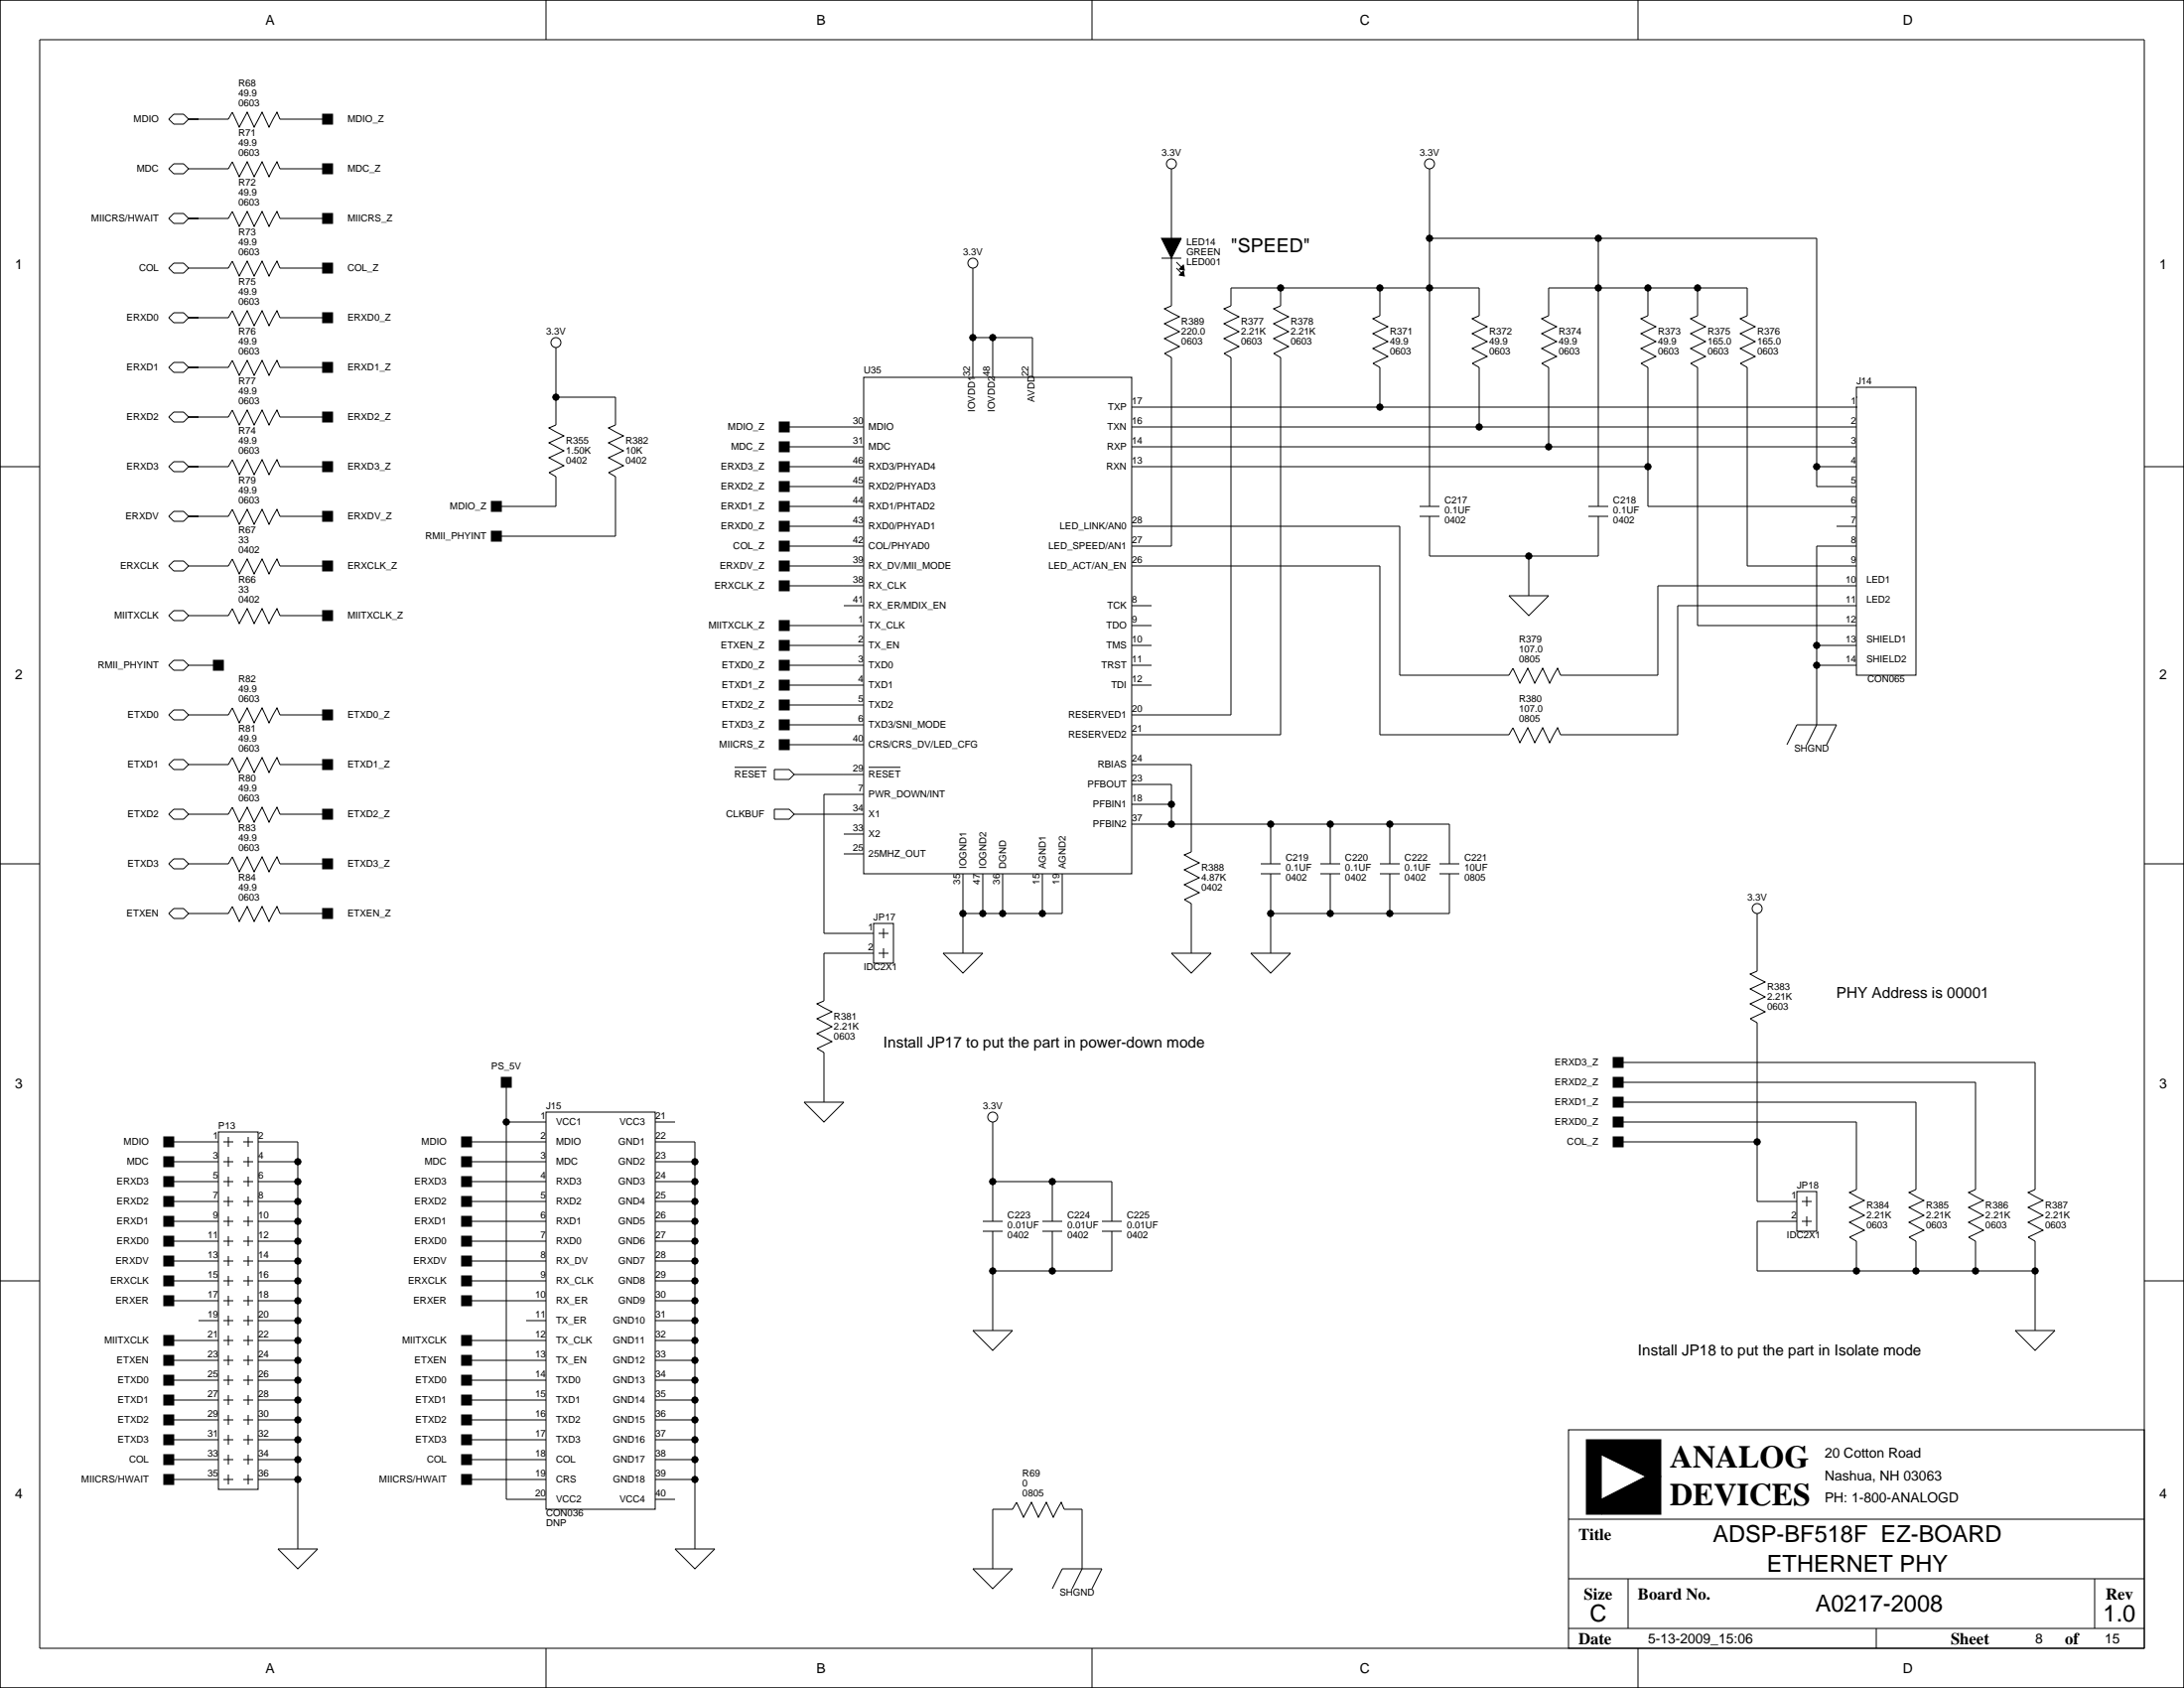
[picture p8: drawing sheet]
<svg xmlns="http://www.w3.org/2000/svg" width="559mm" height="432mm" viewBox="0 0 559 432" stroke-linecap="round" stroke-linejoin="round" font-family="sans-serif">
<g fill="none" stroke="#000" stroke-width=".25">
<path d="M0 0h558.8v431.8h-558.8zM10.2 10.2h538.4v411.4h-538.4zM139.7 0v10.2M279.4 0v10.2M419.1 0v10.2M43.2 30.5l1.2-1.3h2.6l1.3 1.3-1.3 1.3h-2.6zM48.3 30.5h10.1l1-1.8 1.8 3.8 2-3.8 1.8 3.8 2.1-3.8 1.7 3.8 2.1-3.8 .7 1.8h12.2M43.2 55.9l1.2-1.3h2.6l1.3 1.3-1.3 1.2h-2.6zM43.2 43.2l1.2-1.3h2.6l1.3 1.3-1.3 1.2h-2.6zM48.3 55.9h10.1l1-1.8 1.8 3.8 2-3.8 1.8 3.8 2.1-3.8 1.7 3.8 2.1-3.8 .7 1.8h12.2M48.3 43.2h10.1l1-1.8 1.8 3.8 2-3.8 1.8 3.8 2.1-3.8 1.7 3.8 2.1-3.8 .7 1.8h12.2M299.7 43.2v17.8"/>
<path d="M365.8 43.2v86.3M43.2 68.6l1.2-1.3h2.6l1.3 1.3-1.3 1.2h-2.6zM48.3 68.6h10.1l1-1.8 1.8 3.8 2-3.8 1.8 3.8 2.1-3.8 1.7 3.8 2.1-3.8 .7 1.8h12.2M248.9 68.6v27.9M297.2 66h5.1M299.7 66v12.2l-1.8 .8 3.9 2-3.9 1.8 3.9 2-3.9 1.8 3.9 2-3.9 1.8 1.8 1v48.3h-10.1M301 67.1l1.3 1.2M301 68.6l1.3 1.2M327.7 73.7v4.5l-1.8 .8 3.8 2-3.8 1.8 3.8 2-3.8 1.8 3.8 2-3.8 1.8 1.8 1v96.6h-38.1M353.1 73.7v7.1l-1.8 .7 3.8 2.1-3.8 1.7 3.8 2.1-3.8 1.8 3.8 2-3.8 1.8 1.8 1v10.1M365.8 61h99v63.5h10.2M408.9 61v68.5"/>
<path d="M421.6 73.7v7.1l-1.7 .7 3.8 2.1-3.8 1.7 3.8 2.1-3.8 1.8 3.8 2-3.8 1.8 1.7 1v35.5h53.4M434.3 73.7v7.1l-1.7 .7 3.8 2.1-3.8 1.7 3.8 2.1-3.8 1.8 3.8 2-3.8 1.8 1.7 1v66h40.7M44.4 92.7h2.6l1.3 1.3-1.3 1.2h-2.6l-1.2-1.2zM44.4 80h2.6l1.3 1.3-1.3 1.3h-2.6l-1.2-1.3zM48.3 81.3h10.1l1-1.8 1.8 3.8 2-3.8 1.8 3.8 2.1-3.8 1.7 3.8 2.1-3.8 .7 1.8h12.2M48.3 94h10.1l1-1.8 1.8 3.8 2-3.8 1.8 3.8 2.1-3.8 1.7 3.8 2.1-3.8 .7 1.8h12.2M142.2 88.9v19.8l-1.7 .8 3.8 2-3.8 1.8 3.8 2-3.8 1.8 3.8 2-3.8 1.8 1.7 1v7.6h-15.2M221 96.5h68.6v127h-68.6zM248.9 86.4h15.3v10.1M254 86.4v10.1M475 99.1h15.2v73.6h-15.2zM0 119.4h10.2"/>
<path d="M44.4 118.1h2.6l1.3 1.3-1.3 1.2h-2.6l-1.2-1.2zM44.4 105.4h2.6l1.3 1.3-1.3 1.2h-2.6l-1.2-1.2zM48.3 119.4h10.1l1-1.8 1.8 3.8 2-3.8 1.8 3.8 2.1-3.8 1.7 3.8 2.1-3.8 .7 1.8h12.2M48.3 106.7h10.1l1-1.8 1.8 3.8 2-3.8 1.8 3.8 2.1-3.8 1.7 3.8 2.1-3.8 .7 1.8h12.2M142.2 101.6h15.3v7.1l-1.8 .8 3.8 2-3.8 1.8 3.8 2-3.8 1.8 3.8 2-3.8 1.8 1.8 1v15.3h-30.5M200.7 119.4h20.3M200.7 114.3h20.3M200.7 109.2h20.3M289.6 119.4h132M289.6 114.3h185.4M289.6 109.2h185.4M289.6 104.1h185.4"/>
<path d="M378.5 109.2v-15.2l-1.8-1 3.8-1.8-3.8-2 3.8-1.8-3.8-2.1 3.8-1.7-3.8-2.1 1.8-.7v-7.1h-63.5v4.5l-1.8 .8 3.8 2-3.8 1.8 3.8 2-3.8 1.8 3.8 2-3.8 1.8 1.8 1v91.5h-25.4M396.2 114.3v-20.3l-1.7-1 3.8-1.8-3.8-2 3.8-1.8-3.8-2.1 3.8-1.7-3.8-2.1 1.7-.7v-7.1h50.8v7.1l-1.7 .7 3.8 2.1-3.8 1.7 3.8 2.1-3.8 1.8 3.8 2-3.8 1.8 1.7 1v50.8h28M464.8 119.4h10.2M475 104.1h.1M475 101.6h.1M548.6 119.4h10.2M44.4 130.8h2.6l1.3 1.3-1.3 1.2h-2.6l-1.2-1.2zM48.3 132.1h10.1l1-1.8 1.8 3.8 2-3.8 1.8 3.8 2.1-3.8 1.7 3.8 2.1-3.8 .7 1.8h12.2M200.7 139.7h20.3M200.7 134.6h20.3M200.7 129.5h20.3M200.7 124.5h20.3"/>
<path d="M289.6 134.6h68.5v38.1h28l1-1.8 1.8 3.9 2-3.9 1.8 3.9 2-3.9 1.8 3.9 2-3.9 .8 1.8h24.9v-22.8h50.8M363.2 129.5h5.1M363.2 132.1h5.1M365.8 132.1v10.1h43.1v-10.1M406.4 129.5h5.1M406.4 132.1h5.1M469.9 134.6h5.1M475 139.7h-10.2v45.7l-2.5 5.1M44.4 143.5h2.6l1.3 1.3-1.3 1.2h-2.6l-1.2-1.2zM44.4 156.2h2.6l1.3 1.3-1.3 1.3h-2.6l-1.2-1.3zM48.3 144.8h10.1l1-1.8 1.8 3.8 2-3.8 1.8 3.8 2.1-3.8 1.7 3.8 2.1-3.8 .7 1.8h12.2M48.3 157.5h10.1l1-1.8 1.8 3.8 2-3.8 1.8 3.8 2.1-3.8 1.7 3.8 2.1-3.8 .7 1.8h12.2"/>
<path d="M200.7 144.8h20.3M200.7 149.9h20.3M215.9 154.9h5.1M289.6 144.8h63.5v43.2h33l1-1.8 1.8 3.8 2-3.8 1.8 3.8 2-3.8 1.8 3.8 2-3.8 .8 1.8h30v-33.1h45.7M289.6 154.9h5M386.1 152.4h10.1l-5 5.1zM391.2 142.2v10.2M44.4 168.9h2.6l1.3 1.3-1.3 1.2h-2.6l-1.2-1.2zM48.3 170.2h7.6M200.7 160h20.3M200.7 165.1h20.3M200.7 170.2h20.3"/>
<path d="M200.7 175.3h20.3M289.6 160h5M289.6 165.1h5M289.6 170.2h5M289.6 175.3h5M464.8 165.1h10.2M464.8 170.2h10.2M44.4 194.3h2.6l1.3 1.3-1.3 1.2h-2.6l-1.2-1.2zM44.4 181.6h2.6l1.3 1.3-1.3 1.2h-2.6l-1.2-1.2zM48.3 195.6h10.1l1-1.8 1.8 3.8 2-3.8 1.8 3.8 2.1-3.8 1.7 3.8 2.1-3.8 .7 1.8h12.2M48.3 182.9h10.1l1-1.8 1.8 3.8 2-3.8 1.8 3.8 2.1-3.8 1.7 3.8 2.1-3.8 .7 1.8h12.2M188 196.3h8.1"/>
<path d="M198.1 196.8h3.8l1.3 1.3-1.3 1.3h-3.8zM200.7 180.3h20.3M200.7 185.4h20.3M200.7 190.5h20.3M203.2 198.1h17.8M222.2 196.3h8.2M289.6 195.6h15.2v22.3l-1.8 .8 3.8 2-3.8 1.8 3.8 2-3.8 1.8 3.8 2-3.8 1.8 1.8 1v12.7M457.2 190.5l2.5-5.1h10.2l-2.5 5.1M44.4 219.7h2.6l1.3 1.3-1.3 1.2h-2.6l-1.2-1.2zM44.4 207h2.6l1.3 1.3-1.3 1.2h-2.6l-1.2-1.2zM48.3 208.3h10.1l1-1.8 1.8 3.8 2-3.8 1.8 3.8 2.1-3.8 1.7 3.8 2.1-3.8 .7 1.8h12.2M198.1 207h3.8l1.3 1.3-1.3 1.2h-3.8z"/>
<path d="M203.2 208.3h17.8M215.9 218.4h5.1M215.9 213.4h5.1M221 203.2h-10.2v35.6h12.7M289.6 210.8h81.2v10.2M289.6 200.7h10.1v10.1M289.6 205.7h10.1M325.1 210.8v10.2M340.4 210.8v10.2M355.6 210.8v10.2M0 221h10.2M44.4 232.4h2.6l1.3 1.3-1.3 1.2h-2.6l-1.2-1.2z"/>
<path d="M48.3 233.7h10.1l1-1.8 1.8 3.8 2-3.8 1.8 3.8 2.1-3.8 1.7 3.8 2.1-3.8 .7 1.8h12.2M48.3 221h10.1l1-1.8 1.8 3.8 2-3.8 1.8 3.8 2.1-3.8 1.7 3.8 2.1-3.8 .7 1.8h12.2M223.5 236.2h5.1v10.2h-5.1zM224.8 238.8h2.5M226.1 237.5v2.5M246.4 223.5v20.3M251.5 223.5v10.2M256.5 223.5v10.2M266.7 223.5v10.2M271.8 223.5v10.2h-25.4M322.6 221h5.1M322.6 223.5h5.1"/>
<path d="M325.1 223.5v20.3M337.8 221h5.1M337.8 223.5h5.1M340.4 223.5v10.2M353.1 221h5M353.1 223.5h5M355.6 223.5v10.2M368.3 221h5.1M368.3 223.5h5.1M370.8 223.5v10.2h-45.7M449.6 233.7v14.7l-1.8 .8 3.8 2-3.8 1.8 3.8 2-3.8 1.8 3.8 2-3.8 1.8 1.8 1v45.7h10.1M548.6 221h10.2"/>
<path d="M223.5 243.8h-12.7v12.2l-1.8 .8 3.9 2-3.9 1.8 3.9 2-3.9 1.8 3.9 2-3.9 1.8 1.8 1v12.7M224.8 243.8h2.5M226.1 242.6v2.5M241.3 243.8h10.2l-5.1 5.1zM299.7 243.8h10.2l-5.1 5.1zM320 243.8h10.2l-5.1 5.1zM129.5 276.9v106.6h10.2M414 271.8h106.7v32.5l-1.8 .8 3.8 2-3.8 1.8 3.8 2-3.8 1.8 3.8 2-3.8 1.8 1.8 1v22.9M414 276.9h91.5v27.4l-1.8 .8 3.8 2-3.8 1.8 3.8 2-3.8 1.8 3.8 2-3.8 1.8 1.8 1v7.6M43.2 297.2h12.7M43.2 292.1h12.7M55.9 289.6h10.1v91.4h-10.1z"/>
<path d="M57.1 297.2h2.6M57.1 292.1h2.6M58.4 290.8v2.6M58.4 295.9v2.5M62.2 297.2h2.6M62.2 292.1h2.6M63.5 290.8v2.6M63.5 295.9v2.5M66 297.2h10.2M66 292.1h10.2v104.1M119.4 297.2h20.3M119.4 292.1h20.3"/>
<path d="M129.5 287h10.2M139.7 284.5h27.9v101.6h-27.9zM167.6 287h5.1M167.6 297.2h10.2M167.6 292.1h10.2v104.1M205.7 281.9h10.2l-5.1 5.1zM254 287v25.4M414 281.9h76.2v22.4l-1.8 .8 3.9 2-3.9 1.8 3.9 2-3.9 1.8 3.9 2-3.9 1.8 1.8 1v7.6M414 287h61v17.3l-1.8 .8 3.8 2-3.8 1.8 3.8 2-3.8 1.8 3.8 2-3.8 1.8 1.8 1v7.6M414 292.1h35.6M43.2 302.3h12.7M43.2 312.4h12.7"/>
<path d="M43.2 317.5h12.7M43.2 307.3h12.7M57.1 302.3h2.6M57.1 312.4h2.6M57.1 317.5h2.6M57.1 307.3h2.6M58.4 301v2.5M58.4 306.1v2.5M58.4 311.1v2.6M58.4 316.2v2.6M62.2 302.3h2.6M62.2 312.4h2.6"/>
<path d="M62.2 317.5h2.6M62.2 307.3h2.6M63.5 301v2.5M63.5 306.1v2.5M63.5 311.1v2.6M63.5 316.2v2.6M66 302.3h10.2M66 312.4h10.2M66 317.5h10.2M66 307.3h10.2M119.4 302.3h20.3M119.4 312.4h20.3"/>
<path d="M119.4 317.5h20.3M119.4 307.3h20.3M167.6 302.3h10.2M167.6 312.4h10.2M167.6 317.5h10.2M167.6 307.3h10.2M251.5 312.4h5M251.5 315h5M254 315v25.4M254 302.3h30.5v10.1M266.7 312.4h5.1M266.7 315h5.1"/>
<path d="M269.2 302.3v10.1M269.2 315v10.1M281.9 312.4h5.1M281.9 315h5.1M284.5 315v10.1h-30.5M459.7 304.8h5.1v10.2h-5.1zM459.7 312.4h-10.1v12.7h71.1M461 312.4h2.5M461 307.3h2.5M462.3 306.1v2.5M462.3 311.1v2.6M0 327.7h10.2"/>
<path d="M43.2 332.7h12.7M43.2 327.7h12.7M43.2 322.6h12.7M50.8 337.8h5.1M57.1 332.7h2.6M57.1 327.7h2.6M57.1 322.6h2.6M57.1 337.8h2.6M58.4 321.3v2.5M58.4 326.4v2.5M58.4 331.5v2.5M58.4 336.5v2.6"/>
<path d="M62.2 332.7h2.6M62.2 327.7h2.6M62.2 322.6h2.6M62.2 337.8h2.6M63.5 321.3v2.5M63.5 326.4v2.5M63.5 331.5v2.5M63.5 336.5v2.6M66 332.7h10.2M66 327.7h10.2M66 322.6h10.2M66 337.8h10.2"/>
<path d="M119.4 332.7h20.3M119.4 327.7h20.3M119.4 322.6h20.3M134.6 337.8h5.1M167.6 332.7h10.2M167.6 327.7h10.2M167.6 322.6h10.2M167.6 337.8h10.2M548.6 327.7h10.2M43.2 342.9h12.7M43.2 348h12.7M43.2 353.1h12.7"/>
<path d="M43.2 358.1h12.7M57.1 342.9h2.6M57.1 348h2.6M57.1 353.1h2.6M57.1 358.1h2.6M58.4 341.6v2.6M58.4 346.7v2.5M58.4 351.8v2.5M58.4 356.9v2.5M62.2 342.9h2.6M62.2 348h2.6M62.2 353.1h2.6"/>
<path d="M62.2 358.1h2.6M63.5 341.6v2.6M63.5 346.7v2.5M63.5 351.8v2.5M63.5 356.9v2.5M66 342.9h10.2M66 348h10.2M66 353.1h10.2M66 358.1h10.2M119.4 342.9h20.3M119.4 348h20.3M119.4 353.1h20.3"/>
<path d="M119.4 358.1h20.3M167.6 342.9h10.2M167.6 348h10.2M167.6 353.1h10.2M167.6 358.1h10.2M248.9 340.4h10.2l-5.1 5zM515.6 340.4h10.2l-5.1 5zM43.2 378.5h12.7M43.2 373.4h12.7M43.2 363.2h12.7M43.2 368.3h12.7M57.1 378.5h2.6"/>
<path d="M57.1 373.4h2.6M57.1 363.2h2.6M57.1 368.3h2.6M58.4 361.9v2.6M58.4 367v2.6M58.4 372.1v2.5M58.4 377.2v2.5M62.2 378.5h2.6M62.2 373.4h2.6M62.2 363.2h2.6M62.2 368.3h2.6M63.5 361.9v2.6"/>
<path d="M63.5 367v2.6M63.5 372.1v2.5M63.5 377.2v2.5M66 378.5h10.2M66 373.4h10.2M66 363.2h10.2M66 368.3h10.2M119.4 378.5h20.3M119.4 373.4h20.3M119.4 363.2h20.3M119.4 368.3h20.3M167.6 378.5h10.2"/>
<path d="M167.6 373.4h10.2M167.6 363.2h10.2M167.6 368.3h10.2M401.3 365.8h147.3v55.8h-147.3zM71.1 396.2h10.2l-5.1 5.1zM167.6 383.5h5.1M172.7 396.2h10.2l-5.1 5.1zM401.3 388.6h147.3M248.9 401.3h10.2l-5.1 5.1zM254 401.3v-15.2h5.1l1-1.8 1.8 3.8 2-3.8 1.8 3.8 2-3.8 1.8 3.8 2-3.8 .8 1.8h4.6v15.2l-2.6 5.1M269.2 406.4l2.6-5.1h10.1l-2.5 5.1M401.3 403.9h147.3"/>
<path d="M401.3 416.6h147.3M416.6 403.9v12.7M480.1 416.6v5M535.9 403.9v12.7M139.7 421.6v10.2M279.4 421.6v10.2M419.1 421.6v10.2"/>
<circle cx="299.7" cy="41.9" r="1.27"/>
<circle cx="365.8" cy="41.9" r="1.27"/>
<circle cx="248.9" cy="67.3" r="1.27"/>
<circle cx="327.7" cy="73.7" r=".76"/>
<circle cx="353.1" cy="73.7" r=".76"/>
<circle cx="365.8" cy="73.7" r=".76"/>
<circle cx="365.8" cy="61" r=".76"/>
<circle cx="408.9" cy="73.7" r=".76"/>
<circle cx="408.9" cy="61" r=".76"/>
<circle cx="421.6" cy="73.7" r=".76"/>
<circle cx="434.3" cy="73.7" r=".76"/>
<circle cx="142.2" cy="87.6" r="1.27"/>
<circle cx="248.9" cy="86.4" r=".76"/>
<circle cx="254" cy="86.4" r=".76"/>
<circle cx="142.2" cy="101.6" r=".76"/>
<circle cx="353.1" cy="104.1" r=".76"/>
<circle cx="378.5" cy="109.2" r=".76"/>
<circle cx="396.2" cy="114.3" r=".76"/>
<circle cx="421.6" cy="119.4" r=".76"/>
<circle cx="464.8" cy="119.4" r=".76"/>
<circle cx="391.2" cy="142.2" r=".76"/>
<circle cx="464.8" cy="170.2" r=".76"/>
<circle cx="464.8" cy="165.1" r=".76"/>
<circle cx="299.7" cy="205.7" r=".76"/>
<circle cx="299.7" cy="210.8" r=".76"/>
<circle cx="325.1" cy="210.8" r=".76"/>
<circle cx="340.4" cy="210.8" r=".76"/>
<circle cx="355.6" cy="210.8" r=".76"/>
<circle cx="246.4" cy="233.7" r=".76"/>
<circle cx="251.5" cy="233.7" r=".76"/>
<circle cx="256.5" cy="233.7" r=".76"/>
<circle cx="266.7" cy="233.7" r=".76"/>
<circle cx="325.1" cy="233.7" r=".76"/>
<circle cx="340.4" cy="233.7" r=".76"/>
<circle cx="355.6" cy="233.7" r=".76"/>
<circle cx="449.6" cy="232.4" r="1.27"/>
<circle cx="76.2" cy="297.2" r=".76"/>
<circle cx="129.5" cy="287" r=".76"/>
<circle cx="177.8" cy="297.2" r=".76"/>
<circle cx="254" cy="285.7" r="1.27"/>
<circle cx="449.6" cy="292.1" r=".76"/>
<circle cx="76.2" cy="312.4" r=".76"/>
<circle cx="76.2" cy="317.5" r=".76"/>
<circle cx="76.2" cy="307.3" r=".76"/>
<circle cx="76.2" cy="302.3" r=".76"/>
<circle cx="177.8" cy="312.4" r=".76"/>
<circle cx="177.8" cy="317.5" r=".76"/>
<circle cx="177.8" cy="307.3" r=".76"/>
<circle cx="177.8" cy="302.3" r=".76"/>
<circle cx="254" cy="302.3" r=".76"/>
<circle cx="269.2" cy="302.3" r=".76"/>
<circle cx="76.2" cy="322.6" r=".76"/>
<circle cx="76.2" cy="337.8" r=".76"/>
<circle cx="76.2" cy="332.7" r=".76"/>
<circle cx="76.2" cy="327.7" r=".76"/>
<circle cx="177.8" cy="322.6" r=".76"/>
<circle cx="177.8" cy="337.8" r=".76"/>
<circle cx="177.8" cy="332.7" r=".76"/>
<circle cx="177.8" cy="327.7" r=".76"/>
<circle cx="254" cy="325.1" r=".76"/>
<circle cx="269.2" cy="325.1" r=".76"/>
<circle cx="475" cy="325.1" r=".76"/>
<circle cx="490.2" cy="325.1" r=".76"/>
<circle cx="505.5" cy="325.1" r=".76"/>
<circle cx="520.7" cy="325.1" r=".76"/>
<circle cx="76.2" cy="353.1" r=".76"/>
<circle cx="76.2" cy="342.9" r=".76"/>
<circle cx="76.2" cy="358.1" r=".76"/>
<circle cx="76.2" cy="348" r=".76"/>
<circle cx="177.8" cy="353.1" r=".76"/>
<circle cx="177.8" cy="358.1" r=".76"/>
<circle cx="177.8" cy="342.9" r=".76"/>
<circle cx="177.8" cy="348" r=".76"/>
<circle cx="76.2" cy="368.3" r=".76"/>
<circle cx="76.2" cy="378.5" r=".76"/>
<circle cx="76.2" cy="363.2" r=".76"/>
<circle cx="76.2" cy="373.4" r=".76"/>
<circle cx="177.8" cy="368.3" r=".76"/>
<circle cx="177.8" cy="378.5" r=".76"/>
<circle cx="177.8" cy="363.2" r=".76"/>
<circle cx="177.8" cy="373.4" r=".76"/>
</g>
<g fill="#000" stroke="#000" stroke-width=".25">
<path d="M82.5 29.2h2.6v2.6h-2.6z" fill-rule="evenodd"/>
<path d="M82.5 41.9h2.6v2.5h-2.6z" fill-rule="evenodd"/>
<path d="M82.5 54.6h2.6v2.5h-2.6z" fill-rule="evenodd"/>
<path d="M82.5 67.3h2.6v2.5h-2.6z" fill-rule="evenodd"/>
<path d="M301.8 70.4l1-1.1 .2 1.3z" fill-rule="evenodd"/>
<path d="M302.8 67.8l.2 1.3-1.2-.3z" fill-rule="evenodd"/>
<path d="M297.2 61h5.1l-2.6 5z" fill-rule="evenodd"/>
<path d="M82.5 80h2.6v2.6h-2.6z" fill-rule="evenodd"/>
<path d="M82.5 92.7h2.6v2.5h-2.6z" fill-rule="evenodd"/>
<path d="M82.5 105.4h2.6v2.5h-2.6z" fill-rule="evenodd"/>
<path d="M199.4 107.9h2.5v2.6h-2.5z" fill-rule="evenodd"/>
<path d="M199.4 113h2.5v2.6h-2.5z" fill-rule="evenodd"/>
<path d="M82.5 118.1h2.6v2.5h-2.6z" fill-rule="evenodd"/>
<path d="M82.5 130.8h2.6v2.5h-2.6z" fill-rule="evenodd"/>
<path d="M125.7 135.9h2.6v2.5h-2.6z" fill-rule="evenodd"/>
<path d="M125.7 128.3h2.6v2.5h-2.6z" fill-rule="evenodd"/>
<path d="M199.4 118.1h2.5v2.5h-2.5z" fill-rule="evenodd"/>
<path d="M199.4 123.2h2.5v2.5h-2.5z" fill-rule="evenodd"/>
<path d="M199.4 128.3h2.5v2.5h-2.5z" fill-rule="evenodd"/>
<path d="M199.4 133.3h2.5v2.6h-2.5z" fill-rule="evenodd"/>
<path d="M82.5 143.5h2.6v2.5h-2.6z" fill-rule="evenodd"/>
<path d="M82.5 156.2h2.6v2.6h-2.6z" fill-rule="evenodd"/>
<path d="M199.4 143.5h2.5v2.5h-2.5z" fill-rule="evenodd"/>
<path d="M199.4 138.4h2.5v2.6h-2.5z" fill-rule="evenodd"/>
<path d="M199.4 148.6h2.5v2.5h-2.5z" fill-rule="evenodd"/>
<path d="M54.6 168.9h2.5v2.5h-2.5z" fill-rule="evenodd"/>
<path d="M199.4 158.8h2.5v2.5h-2.5z" fill-rule="evenodd"/>
<path d="M199.4 163.8h2.5v2.6h-2.5z" fill-rule="evenodd"/>
<path d="M199.4 168.9h2.5v2.5h-2.5z" fill-rule="evenodd"/>
<path d="M199.4 174h2.5v2.5h-2.5z" fill-rule="evenodd"/>
<path d="M82.5 181.6h2.6v2.5h-2.6z" fill-rule="evenodd"/>
<path d="M82.5 194.3h2.6v2.5h-2.6z" fill-rule="evenodd"/>
<path d="M199.4 179.1h2.5v2.5h-2.5z" fill-rule="evenodd"/>
<path d="M199.4 184.1h2.5v2.6h-2.5z" fill-rule="evenodd"/>
<path d="M199.4 189.2h2.5v2.6h-2.5z" fill-rule="evenodd"/>
<path d="M82.5 207h2.6v2.5h-2.6z" fill-rule="evenodd"/>
<path d="M82.5 232.4h2.6v2.5h-2.6z" fill-rule="evenodd"/>
<path d="M82.5 219.7h2.6v2.5h-2.6z" fill-rule="evenodd"/>
<path d="M128.3 275.6h2.5v2.5h-2.5z" fill-rule="evenodd"/>
<path d="M412.7 275.6h2.6v2.5h-2.6z" fill-rule="evenodd"/>
<path d="M412.7 270.5h2.6v2.5h-2.6z" fill-rule="evenodd"/>
<path d="M41.9 290.8h2.5v2.6h-2.5z" fill-rule="evenodd"/>
<path d="M41.9 295.9h2.5v2.5h-2.5z" fill-rule="evenodd"/>
<path d="M118.1 295.9h2.5v2.5h-2.5z" fill-rule="evenodd"/>
<path d="M118.1 290.8h2.5v2.6h-2.5z" fill-rule="evenodd"/>
<path d="M412.7 285.8h2.6v2.5h-2.6z" fill-rule="evenodd"/>
<path d="M412.7 280.7h2.6v2.5h-2.6z" fill-rule="evenodd"/>
<path d="M412.7 290.8h2.6v2.6h-2.6z" fill-rule="evenodd"/>
<path d="M41.9 306.1h2.5v2.5h-2.5z" fill-rule="evenodd"/>
<path d="M41.9 301h2.5v2.5h-2.5z" fill-rule="evenodd"/>
<path d="M41.9 316.2h2.5v2.6h-2.5z" fill-rule="evenodd"/>
<path d="M41.9 311.1h2.5v2.6h-2.5z" fill-rule="evenodd"/>
<path d="M118.1 311.1h2.5v2.6h-2.5z" fill-rule="evenodd"/>
<path d="M118.1 316.2h2.5v2.6h-2.5z" fill-rule="evenodd"/>
<path d="M118.1 301h2.5v2.5h-2.5z" fill-rule="evenodd"/>
<path d="M118.1 306.1h2.5v2.5h-2.5z" fill-rule="evenodd"/>
<path d="M41.9 321.3h2.5v2.5h-2.5z" fill-rule="evenodd"/>
<path d="M41.9 326.4h2.5v2.5h-2.5z" fill-rule="evenodd"/>
<path d="M41.9 331.5h2.5v2.5h-2.5z" fill-rule="evenodd"/>
<path d="M118.1 331.5h2.5v2.5h-2.5z" fill-rule="evenodd"/>
<path d="M118.1 326.4h2.5v2.5h-2.5z" fill-rule="evenodd"/>
<path d="M118.1 321.3h2.5v2.5h-2.5z" fill-rule="evenodd"/>
<path d="M41.9 341.6h2.5v2.6h-2.5z" fill-rule="evenodd"/>
<path d="M41.9 346.7h2.5v2.5h-2.5z" fill-rule="evenodd"/>
<path d="M41.9 351.8h2.5v2.5h-2.5z" fill-rule="evenodd"/>
<path d="M41.9 356.9h2.5v2.5h-2.5z" fill-rule="evenodd"/>
<path d="M118.1 341.6h2.5v2.6h-2.5z" fill-rule="evenodd"/>
<path d="M118.1 346.7h2.5v2.5h-2.5z" fill-rule="evenodd"/>
<path d="M118.1 351.8h2.5v2.5h-2.5z" fill-rule="evenodd"/>
<path d="M118.1 356.9h2.5v2.5h-2.5z" fill-rule="evenodd"/>
<path d="M41.9 377.2h2.5v2.5h-2.5z" fill-rule="evenodd"/>
<path d="M41.9 372.1h2.5v2.5h-2.5z" fill-rule="evenodd"/>
<path d="M41.9 361.9h2.5v2.6h-2.5z" fill-rule="evenodd"/>
<path d="M41.9 367h2.5v2.6h-2.5z" fill-rule="evenodd"/>
<path d="M118.1 377.2h2.5v2.5h-2.5z" fill-rule="evenodd"/>
<path d="M118.1 372.1h2.5v2.5h-2.5z" fill-rule="evenodd"/>
<path d="M118.1 361.9h2.5v2.6h-2.5z" fill-rule="evenodd"/>
<path d="M118.1 367h2.5v2.6h-2.5z" fill-rule="evenodd"/>
<path d="M409.7 368.3h15.2v9.4h-3.8l-11.4-5.6z" fill-rule="evenodd"/>
<path d="M405.9 368.3h3.8v19h-3.8z" fill-rule="evenodd"/>
<path d="M409.7 383.5l11.4-5.8h3.8v9.6h-15.2z" fill-rule="evenodd"/>
<circle cx="327.7" cy="73.7" r=".76"/>
<circle cx="353.1" cy="73.7" r=".76"/>
<circle cx="365.8" cy="73.7" r=".76"/>
<circle cx="365.8" cy="61" r=".76"/>
<circle cx="408.9" cy="73.7" r=".76"/>
<circle cx="408.9" cy="61" r=".76"/>
<circle cx="421.6" cy="73.7" r=".76"/>
<circle cx="434.3" cy="73.7" r=".76"/>
<circle cx="248.9" cy="86.4" r=".76"/>
<circle cx="254" cy="86.4" r=".76"/>
<circle cx="142.2" cy="101.6" r=".76"/>
<circle cx="353.1" cy="104.1" r=".76"/>
<circle cx="378.5" cy="109.2" r=".76"/>
<circle cx="396.2" cy="114.3" r=".76"/>
<circle cx="421.6" cy="119.4" r=".76"/>
<circle cx="464.8" cy="119.4" r=".76"/>
<circle cx="391.2" cy="142.2" r=".76"/>
<circle cx="464.8" cy="170.2" r=".76"/>
<circle cx="464.8" cy="165.1" r=".76"/>
<circle cx="299.7" cy="205.7" r=".76"/>
<circle cx="299.7" cy="210.8" r=".76"/>
<circle cx="325.1" cy="210.8" r=".76"/>
<circle cx="340.4" cy="210.8" r=".76"/>
<circle cx="355.6" cy="210.8" r=".76"/>
<circle cx="246.4" cy="233.7" r=".76"/>
<circle cx="251.5" cy="233.7" r=".76"/>
<circle cx="256.5" cy="233.7" r=".76"/>
<circle cx="266.7" cy="233.7" r=".76"/>
<circle cx="325.1" cy="233.7" r=".76"/>
<circle cx="340.4" cy="233.7" r=".76"/>
<circle cx="355.6" cy="233.7" r=".76"/>
<circle cx="76.2" cy="297.2" r=".76"/>
<circle cx="129.5" cy="287" r=".76"/>
<circle cx="177.8" cy="297.2" r=".76"/>
<circle cx="449.6" cy="292.1" r=".76"/>
<circle cx="76.2" cy="312.4" r=".76"/>
<circle cx="76.2" cy="317.5" r=".76"/>
<circle cx="76.2" cy="307.3" r=".76"/>
<circle cx="76.2" cy="302.3" r=".76"/>
<circle cx="177.8" cy="312.4" r=".76"/>
<circle cx="177.8" cy="317.5" r=".76"/>
<circle cx="177.8" cy="307.3" r=".76"/>
<circle cx="177.8" cy="302.3" r=".76"/>
<circle cx="254" cy="302.3" r=".76"/>
<circle cx="269.2" cy="302.3" r=".76"/>
<circle cx="76.2" cy="322.6" r=".76"/>
<circle cx="76.2" cy="337.8" r=".76"/>
<circle cx="76.2" cy="332.7" r=".76"/>
<circle cx="76.2" cy="327.7" r=".76"/>
<circle cx="177.8" cy="322.6" r=".76"/>
<circle cx="177.8" cy="337.8" r=".76"/>
<circle cx="177.8" cy="332.7" r=".76"/>
<circle cx="177.8" cy="327.7" r=".76"/>
<circle cx="254" cy="325.1" r=".76"/>
<circle cx="269.2" cy="325.1" r=".76"/>
<circle cx="475" cy="325.1" r=".76"/>
<circle cx="490.2" cy="325.1" r=".76"/>
<circle cx="505.5" cy="325.1" r=".76"/>
<circle cx="520.7" cy="325.1" r=".76"/>
<circle cx="76.2" cy="353.1" r=".76"/>
<circle cx="76.2" cy="342.9" r=".76"/>
<circle cx="76.2" cy="358.1" r=".76"/>
<circle cx="76.2" cy="348" r=".76"/>
<circle cx="177.8" cy="353.1" r=".76"/>
<circle cx="177.8" cy="358.1" r=".76"/>
<circle cx="177.8" cy="342.9" r=".76"/>
<circle cx="177.8" cy="348" r=".76"/>
<circle cx="76.2" cy="368.3" r=".76"/>
<circle cx="76.2" cy="378.5" r=".76"/>
<circle cx="76.2" cy="363.2" r=".76"/>
<circle cx="76.2" cy="373.4" r=".76"/>
<circle cx="177.8" cy="368.3" r=".76"/>
<circle cx="177.8" cy="378.5" r=".76"/>
<circle cx="177.8" cy="363.2" r=".76"/>
<circle cx="177.8" cy="373.4" r=".76"/>
</g>
<g font-size="8.1">
<text x="427.2" y="375.3">ANALOG</text>
<text x="427.2" y="385">DEVICES</text>
</g>
<g font-size="6">
<text x="438.2" y="394.6">ADSP-BF518F EZ-BOARD</text>
<text x="452.1" y="402.2">ETHERNET PHY</text>
<text x="464.5" y="412.4">A0217-2008</text>
<text x="406.8" y="414.9">C</text>
<text x="538.1" y="414.9">1.0</text>
</g>
<text font-size="4.9" x="315" y="64.6">&quot;SPEED&quot;</text>
<g font-size="4.2">
<text x="403.9" y="393.9">Title</text>
<text x="405.3" y="409.1">Size</text>
<text x="419.1" y="409.1">Board No.</text>
<text x="538.8" y="409.1">Rev</text>
<text x="403.9" y="420.5">Date</text>
<text x="499.1" y="420.5">Sheet</text>
<text x="528.3" y="420.5">of</text>
</g>
<g font-size="3.9">
<text x="469.9" y="255.4">PHY Address is 00001</text>
<text x="226.1" y="268.1">Install JP17 to put the part in power-down mode</text>
<text x="419.1" y="346.8">Install JP18 to put the part in Isolate mode</text>
</g>
<g font-size="3.5">
<text x="67.9" y="6.3">A</text>
<text x="208.9" y="6.3">B</text>
<text x="348" y="6.3">C</text>
<text x="486.9" y="6.3">D</text>
<text x="3.8" y="68.8">1</text>
<text x="552.5" y="68.8">1</text>
<text x="3.8" y="173.7">2</text>
<text x="552.5" y="173.7">2</text>
<text x="3.8" y="278.3">3</text>
<text x="552.5" y="278.3">3</text>
<text x="466.9" y="372.8">20 Cotton Road</text>
<text x="3.8" y="383.3">4</text>
<text x="466.9" y="378.7">Nashua, NH 03063</text>
<text x="552.5" y="383.3">4</text>
<text x="466.9" y="384.3">PH: 1-800-ANALOGD</text>
<text x="421.6" y="420.4">5-13-2009_15:06</text>
<text x="520.7" y="420.4">8</text>
<text x="538.5" y="420.4">15</text>
<text x="67.9" y="428">A</text>
<text x="208.9" y="428">B</text>
<text x="348" y="428">C</text>
<text x="486.9" y="428">D</text>
</g>
<g font-size="2.5">
<text x="61" y="22.1">R68</text>
<text x="61" y="27.2">0603</text>
<text x="61" y="24.7">49.9</text>
<text x="34.2" y="31.4">MDIO</text>
<text x="61" y="34.8">R71</text>
<text x="88.9" y="31.4">MDIO_Z</text>
<text x="61" y="37.4">49.9</text>
<text x="61" y="39.9">0603</text>
<text x="297.2" y="39.9">3.3V</text>
<text x="363.2" y="39.9">3.3V</text>
<text x="35" y="44.1">MDC</text>
<text x="61" y="47.5">R72</text>
<text x="88.9" y="44.1">MDC_Z</text>
<text x="61" y="52.6">0603</text>
<text x="61" y="50.1">49.9</text>
<text x="23.4" y="56.8">MIICRS/HWAIT</text>
<text x="88.9" y="56.8">MIICRS_Z</text>
<text x="61" y="60.2">R73</text>
<text x="61" y="62.8">49.9</text>
<text x="61" y="65.3">0603</text>
<text x="246.4" y="65.3">3.3V</text>
<text x="303.5" y="65.3">GREEN</text>
<text x="303.5" y="62.8">LED14</text>
<text x="35.6" y="69.5">COL</text>
<text x="88.9" y="69.5">COL_Z</text>
<text x="303.5" y="67.8">LED001</text>
<text x="61" y="72.9">R75</text>
<text x="61" y="75.5">49.9</text>
<text x="32.4" y="82.2">ERXD0</text>
<text x="61" y="78">0603</text>
<text x="88.9" y="82.2">ERXD0_Z</text>
<text x="302.3" y="83.1">R389</text>
<text x="317.5" y="83.1">R377</text>
<text x="330.2" y="83.1">R378</text>
<text x="61" y="88.2">49.9</text>
<text x="61" y="85.6">R76</text>
<text x="139.7" y="85.6">3.3V</text>
<text x="302.3" y="88.1">0603</text>
<text x="302.3" y="85.6">220.0</text>
<text x="317.5" y="85.6">2.21K</text>
<text x="317.5" y="88.1">0603</text>
<text x="330.2" y="88.1">0603</text>
<text x="330.2" y="85.6">2.21K</text>
<text x="355.6" y="88.1">49.9</text>
<text x="355.6" y="85.6">R371</text>
<text x="381" y="85.6">R372</text>
<text x="381" y="88.1">49.9</text>
<text x="398.8" y="85.6">R374</text>
<text x="398.8" y="88.1">49.9</text>
<text x="424.2" y="88.1">49.9</text>
<text x="424.2" y="85.6">R373</text>
<text x="436.9" y="85.6">R375</text>
<text x="436.9" y="88.1">165.0</text>
<text x="449.6" y="88.1">165.0</text>
<text x="449.6" y="85.6">R376</text>
<text x="32.4" y="94.9">ERXD1</text>
<text x="61" y="90.7">0603</text>
<text x="88.9" y="94.9">ERXD1_Z</text>
<text x="221" y="95.5">U35</text>
<text x="355.6" y="90.7">0603</text>
<text x="381" y="90.7">0603</text>
<text x="398.8" y="90.7">0603</text>
<text x="424.2" y="90.7">0603</text>
<text x="436.9" y="90.7">0603</text>
<text x="449.6" y="90.7">0603</text>
<text x="61" y="98.3">R77</text>
<text x="61" y="100.9">49.9</text>
<text x="248.2" y="96.3" transform="rotate(-90 248.2 96.3)">32</text>
<text x="253.3" y="96.3" transform="rotate(-90 253.3 96.3)">48</text>
<text x="263.2" y="96.3" transform="rotate(-90 263.2 96.3)">22</text>
<text x="475" y="98.3">J14</text>
<text x="32.4" y="107.6">ERXD2</text>
<text x="61" y="103.4">0603</text>
<text x="88.9" y="107.6">ERXD2_Z</text>
<text x="249.5" y="105.4" transform="rotate(-90 249.5 105.4)">IOVDD1</text>
<text x="254.5" y="105.4" transform="rotate(-90 254.5 105.4)">IOVDD2</text>
<text x="264.7" y="102.9" transform="rotate(-90 264.7 102.9)">AVDD</text>
<text x="283.5" y="105">TXP</text>
<text x="289.6" y="103.4">17</text>
<text x="473.6" y="103.4">1</text>
<text x="61" y="113.6">49.9</text>
<text x="61" y="111">R74</text>
<text x="144.8" y="113.5">R355</text>
<text x="160" y="113.5">R382</text>
<text x="186.3" y="110.1">MDIO_Z</text>
<text x="218.2" y="108.5">30</text>
<text x="218.2" y="113.6">31</text>
<text x="222.2" y="110.1">MDIO</text>
<text x="283.4" y="110.1">TXN</text>
<text x="289.6" y="113.6">14</text>
<text x="289.6" y="108.5">16</text>
<text x="473.6" y="108.5">2</text>
<text x="473.6" y="113.6">3</text>
<text x="61" y="116.1">0603</text>
<text x="144.8" y="116.1">1.50K</text>
<text x="144.8" y="118.6">0402</text>
<text x="160" y="118.6">0402</text>
<text x="160" y="116.1">10K</text>
<text x="187.1" y="115.2">MDC_Z</text>
<text x="218.2" y="118.6">46</text>
<text x="222.2" y="115.2">MDC</text>
<text x="283.2" y="115.2">RXP</text>
<text x="289.6" y="118.6">13</text>
<text x="473.6" y="118.6">4</text>
<text x="32.4" y="120.3">ERXD3</text>
<text x="61" y="123.7">R79</text>
<text x="88.9" y="120.3">ERXD3_Z</text>
<text x="184.5" y="125.3">ERXD2_Z</text>
<text x="184.5" y="120.3">ERXD3_Z</text>
<text x="218.2" y="123.7">45</text>
<text x="222.2" y="125.3">RXD2/PHYAD3</text>
<text x="222.2" y="120.3">RXD3/PHYAD4</text>
<text x="283.1" y="120.3">RXN</text>
<text x="473.6" y="123.7">5</text>
<text x="61" y="126.3">49.9</text>
<text x="61" y="128.8">0603</text>
<text x="115.1" y="130.4">MDIO_Z</text>
<text x="184.5" y="130.4">ERXD1_Z</text>
<text x="218.2" y="128.8">44</text>
<text x="222.2" y="130.4">RXD1/PHTAD2</text>
<text x="369.6" y="128.8">C217</text>
<text x="369.6" y="131.3">0.1UF</text>
<text x="412.7" y="131.3">0.1UF</text>
<text x="412.7" y="128.8">C218</text>
<text x="473.6" y="128.8">6</text>
<text x="32.1" y="133">ERXDV</text>
<text x="61" y="136.4">R67</text>
<text x="88.9" y="133">ERXDV_Z</text>
<text x="184.5" y="135.5">ERXD0_Z</text>
<text x="218.2" y="133.9">43</text>
<text x="222.2" y="135.5">RXD0/PHYAD1</text>
<text x="271.1" y="135.5">LED_LINK/AN0</text>
<text x="289.6" y="133.9">28</text>
<text x="369.6" y="133.9">0402</text>
<text x="412.7" y="133.9">0402</text>
<text x="473.6" y="133.9">7</text>
<text x="61" y="141.5">0402</text>
<text x="61" y="139">33</text>
<text x="108.8" y="138">RMII_PHYINT</text>
<text x="187.6" y="140.6">COL_Z</text>
<text x="218.2" y="139">42</text>
<text x="222.2" y="140.6">COL/PHYAD0</text>
<text x="268.3" y="140.6">LED_SPEED/AN1</text>
<text x="289.6" y="139">27</text>
<text x="473.6" y="139">8</text>
<text x="30.8" y="145.7">ERXCLK</text>
<text x="61" y="149.1">R66</text>
<text x="88.9" y="145.7">ERXCLK_Z</text>
<text x="184.2" y="145.7">ERXDV_Z</text>
<text x="218.2" y="144">39</text>
<text x="218.2" y="149.1">38</text>
<text x="222.2" y="145.7">RX_DV/MII_MODE</text>
<text x="268.3" y="145.7">LED_ACT/AN_EN</text>
<text x="289.6" y="144">26</text>
<text x="472.2" y="149.1">10</text>
<text x="473.6" y="144">9</text>
<text x="477.5" y="149.1">LED1</text>
<text x="61" y="151.7">33</text>
<text x="61" y="154.2">0402</text>
<text x="182.8" y="150.7">ERXCLK_Z</text>
<text x="218.2" y="154.2">41</text>
<text x="222.2" y="150.7">RX_CLK</text>
<text x="222.2" y="155.8">RX_ER/MDIX_EN</text>
<text x="283.4" y="155.8">TCK</text>
<text x="289.6" y="154.2">8</text>
<text x="472.2" y="154.2">11</text>
<text x="477.5" y="154.2">LED2</text>
<text x="29.3" y="158.4">MIITXCLK</text>
<text x="88.9" y="158.4">MIITXCLK_Z</text>
<text x="181.3" y="160.9">MIITXCLK_Z</text>
<text x="219.6" y="159.3">1</text>
<text x="222.2" y="160.9">TX_CLK</text>
<text x="283.1" y="160.9">TDO</text>
<text x="289.6" y="159.3">9</text>
<text x="472.2" y="159.3">12</text>
<text x="184.5" y="166">ETXEN_Z</text>
<text x="219.6" y="164.4">2</text>
<text x="222.2" y="166">TX_EN</text>
<text x="283.1" y="166">TMS</text>
<text x="289.6" y="164.4">10</text>
<text x="388.6" y="164.4">R379</text>
<text x="388.6" y="166.9">107.0</text>
<text x="472.2" y="164.4">13</text>
<text x="477.5" y="164.4">SHIELD1</text>
<text x="25" y="171.1">RMII_PHYINT</text>
<text x="184.7" y="171.1">ETXD0_Z</text>
<text x="219.6" y="169.4">3</text>
<text x="222.2" y="171.1">TXD0</text>
<text x="281.8" y="171.1">TRST</text>
<text x="289.6" y="169.4">11</text>
<text x="388.6" y="169.4">0805</text>
<text x="472.2" y="169.4">14</text>
<text x="477.5" y="169.4">SHIELD2</text>
<text x="61" y="179.6">0603</text>
<text x="61" y="177.1">49.9</text>
<text x="61" y="174.5">R82</text>
<text x="184.7" y="176.1">ETXD1_Z</text>
<text x="219.6" y="174.5">4</text>
<text x="219.6" y="179.6">5</text>
<text x="222.2" y="176.1">TXD1</text>
<text x="284.3" y="176.1">TDI</text>
<text x="289.6" y="174.5">12</text>
<text x="388.6" y="179.6">R380</text>
<text x="477.8" y="174.5">CON065</text>
<text x="32.7" y="183.8">ETXD0</text>
<text x="88.9" y="183.8">ETXD0_Z</text>
<text x="184.7" y="181.2">ETXD2_Z</text>
<text x="219.6" y="184.7">6</text>
<text x="222.2" y="181.2">TXD2</text>
<text x="273.3" y="183.8">RESERVED1</text>
<text x="289.6" y="182.1">20</text>
<text x="388.6" y="184.7">0805</text>
<text x="388.6" y="182.1">107.0</text>
<text x="61" y="187.2">R81</text>
<text x="61" y="189.8">49.9</text>
<text x="184.1" y="191.4">MIICRS_Z</text>
<text x="184.7" y="186.3">ETXD3_Z</text>
<text x="218.2" y="189.8">40</text>
<text x="222.2" y="191.4">CRS/CRS_DV/LED_CFG</text>
<text x="222.2" y="186.3">TXD3/SNI_MODE</text>
<text x="273.3" y="188.8">RESERVED2</text>
<text x="289.6" y="187.2">21</text>
<text x="32.7" y="196.5">ETXD1</text>
<text x="61" y="192.3">0603</text>
<text x="88.9" y="196.5">ETXD1_Z</text>
<text x="218.2" y="197.4">29</text>
<text x="280.9" y="196.5">RBIAS</text>
<text x="289.6" y="194.8">24</text>
<text x="459.1" y="192.3">SHGND</text>
<text x="61" y="202.5">49.9</text>
<text x="61" y="199.9">R80</text>
<text x="188" y="199">RESET</text>
<text x="219.6" y="202.5">7</text>
<text x="222.2" y="199">RESET</text>
<text x="278.3" y="201.5">PFBOUT</text>
<text x="289.6" y="199.9">23</text>
<text x="32.7" y="209.2">ETXD2</text>
<text x="61" y="205">0603</text>
<text x="88.9" y="209.2">ETXD2_Z</text>
<text x="185.8" y="209.2">CLKBUF</text>
<text x="218.2" y="207.5">34</text>
<text x="222.2" y="204.1">PWR_DOWN/INT</text>
<text x="222.2" y="209.2">X1</text>
<text x="279.6" y="206.6">PFBIN1</text>
<text x="289.6" y="205">18</text>
<text x="61" y="212.6">R83</text>
<text x="61" y="215.2">49.9</text>
<text x="218.2" y="212.6">33</text>
<text x="222.2" y="214.2">X2</text>
<text x="279.6" y="211.7">PFBIN2</text>
<text x="289.6" y="210.1">37</text>
<text x="32.7" y="221.9">ETXD3</text>
<text x="61" y="217.7">0603</text>
<text x="88.9" y="221.9">ETXD3_Z</text>
<text x="218.2" y="217.7">25</text>
<text x="222.2" y="219.3">25MHZ_OUT</text>
<text x="328.9" y="220.2">C219</text>
<text x="344.2" y="220.2">C220</text>
<text x="359.4" y="220.2">C222</text>
<text x="374.6" y="220.2">C221</text>
<text x="61" y="227.9">49.9</text>
<text x="61" y="225.3">R84</text>
<text x="245.6" y="226.3" transform="rotate(-90 245.6 226.3)">35</text>
<text x="247.3" y="222.2" transform="rotate(-90 247.3 222.2)">IOGND1</text>
<text x="250.7" y="226.3" transform="rotate(-90 250.7 226.3)">47</text>
<text x="252.3" y="222.2" transform="rotate(-90 252.3 222.2)">IOGND2</text>
<text x="255.8" y="226.3" transform="rotate(-90 255.8 226.3)">36</text>
<text x="257.4" y="222.2" transform="rotate(-90 257.4 222.2)">DGND</text>
<text x="266" y="226.3" transform="rotate(-90 266 226.3)">15</text>
<text x="267.6" y="222.2" transform="rotate(-90 267.6 222.2)">AGND1</text>
<text x="271" y="226.3" transform="rotate(-90 271 226.3)">19</text>
<text x="272.7" y="222.2" transform="rotate(-90 272.7 222.2)">AGND2</text>
<text x="307.3" y="227.8">0402</text>
<text x="307.3" y="225.3">4.87K</text>
<text x="307.3" y="222.8">R388</text>
<text x="328.9" y="225.3">0402</text>
<text x="328.9" y="222.8">0.1UF</text>
<text x="344.2" y="222.8">0.1UF</text>
<text x="344.2" y="225.3">0402</text>
<text x="359.4" y="225.3">0402</text>
<text x="359.4" y="222.8">0.1UF</text>
<text x="374.6" y="222.8">10UF</text>
<text x="374.6" y="225.3">0805</text>
<text x="61" y="230.4">0603</text>
<text x="447" y="230.4">3.3V</text>
<text x="32.4" y="234.6">ETXEN</text>
<text x="88.9" y="234.6">ETXEN_Z</text>
<text x="222.1" y="238">1</text>
<text x="223.5" y="235.5">JP17</text>
<text x="222.1" y="243.1">2</text>
<text x="221" y="248.2">IDC2X1</text>
<text x="452.1" y="253.2">R383</text>
<text x="452.1" y="255.8">2.21K</text>
<text x="213.4" y="260.9">R381</text>
<text x="213.4" y="263.4">2.21K</text>
<text x="452.1" y="258.3">0603</text>
<text x="213.4" y="265.9">0603</text>
<text x="125.7" y="273.6">PS_5V</text>
<text x="397.8" y="272.7">ERXD3_Z</text>
<text x="397.8" y="277.7">ERXD2_Z</text>
<text x="138.3" y="286.3">1</text>
<text x="139.7" y="283.7">J15</text>
<text x="142.2" y="287.9">VCC1</text>
<text x="158.5" y="287.9">VCC3</text>
<text x="167.6" y="286.3">21</text>
<text x="251.5" y="283.7">3.3V</text>
<text x="397.8" y="282.8">ERXD1_Z</text>
<text x="397.8" y="287.9">ERXD0_Z</text>
<text x="31.7" y="293">MDIO</text>
<text x="54.5" y="291.4">1</text>
<text x="55.9" y="288.8">P13</text>
<text x="66" y="291.4">2</text>
<text x="107.9" y="293">MDIO</text>
<text x="138.3" y="291.4">2</text>
<text x="142.2" y="293">MDIO</text>
<text x="158.2" y="293">GND1</text>
<text x="167.6" y="291.4">22</text>
<text x="401" y="293">COL_Z</text>
<text x="32.5" y="298.1">MDC</text>
<text x="54.5" y="296.4">3</text>
<text x="66" y="296.4">4</text>
<text x="108.7" y="298.1">MDC</text>
<text x="138.3" y="296.4">3</text>
<text x="142.2" y="298.1">MDC</text>
<text x="158.2" y="298.1">GND2</text>
<text x="167.6" y="296.4">23</text>
<text x="29.9" y="303.1">ERXD3</text>
<text x="54.5" y="301.5">5</text>
<text x="66" y="301.5">6</text>
<text x="106.1" y="303.1">ERXD3</text>
<text x="138.3" y="301.5">4</text>
<text x="142.2" y="303.1">RXD3</text>
<text x="158.2" y="303.1">GND3</text>
<text x="167.6" y="301.5">24</text>
<text x="459.7" y="304.1">JP18</text>
<text x="29.9" y="308.2">ERXD2</text>
<text x="54.5" y="306.6">7</text>
<text x="54.5" y="311.7">9</text>
<text x="66" y="311.7">10</text>
<text x="66" y="306.6">8</text>
<text x="106.1" y="308.2">ERXD2</text>
<text x="138.3" y="311.7">6</text>
<text x="138.3" y="306.6">5</text>
<text x="142.2" y="308.2">RXD2</text>
<text x="158.2" y="308.2">GND4</text>
<text x="167.6" y="306.6">25</text>
<text x="167.6" y="311.7">26</text>
<text x="257.8" y="311.7">C223</text>
<text x="273.1" y="311.7">C224</text>
<text x="288.3" y="311.7">C225</text>
<text x="458.4" y="311.7">2</text>
<text x="458.4" y="306.6">1</text>
<text x="477.5" y="311.7">2.21K</text>
<text x="477.5" y="309.1">R384</text>
<text x="492.8" y="309.1">R385</text>
<text x="492.8" y="311.7">2.21K</text>
<text x="508" y="311.7">2.21K</text>
<text x="508" y="309.1">R386</text>
<text x="523.2" y="309.1">R387</text>
<text x="523.2" y="311.7">2.21K</text>
<text x="29.9" y="313.3">ERXD1</text>
<text x="53.1" y="316.8">11</text>
<text x="66" y="316.8">12</text>
<text x="106.1" y="313.3">ERXD1</text>
<text x="138.3" y="316.8">7</text>
<text x="142.2" y="313.3">RXD1</text>
<text x="158.2" y="313.3">GND5</text>
<text x="167.6" y="316.8">27</text>
<text x="257.8" y="316.8">0402</text>
<text x="257.8" y="314.2">0.01UF</text>
<text x="273.1" y="314.2">0.01UF</text>
<text x="273.1" y="316.8">0402</text>
<text x="288.3" y="316.8">0402</text>
<text x="288.3" y="314.2">0.01UF</text>
<text x="457.2" y="316.8">IDC2X1</text>
<text x="477.5" y="314.2">0603</text>
<text x="492.8" y="314.2">0603</text>
<text x="508" y="314.2">0603</text>
<text x="523.2" y="314.2">0603</text>
<text x="29.6" y="323.5">ERXDV</text>
<text x="29.9" y="318.4">ERXD0</text>
<text x="53.1" y="321.8">13</text>
<text x="66" y="321.8">14</text>
<text x="105.8" y="323.5">ERXDV</text>
<text x="106.1" y="318.4">ERXD0</text>
<text x="138.3" y="321.8">8</text>
<text x="142.2" y="318.4">RXD0</text>
<text x="142.2" y="323.5">RX_DV</text>
<text x="158.2" y="318.4">GND6</text>
<text x="158.2" y="323.5">GND7</text>
<text x="167.6" y="321.8">28</text>
<text x="28.2" y="328.5">ERXCLK</text>
<text x="53.1" y="326.9">15</text>
<text x="66" y="326.9">16</text>
<text x="104.4" y="328.5">ERXCLK</text>
<text x="138.3" y="326.9">9</text>
<text x="142.2" y="328.5">RX_CLK</text>
<text x="158.2" y="328.5">GND8</text>
<text x="167.6" y="326.9">29</text>
<text x="29.6" y="333.6">ERXER</text>
<text x="53.1" y="332">17</text>
<text x="66" y="332">18</text>
<text x="105.8" y="333.6">ERXER</text>
<text x="137" y="332">10</text>
<text x="142.2" y="333.6">RX_ER</text>
<text x="158.2" y="333.6">GND9</text>
<text x="167.6" y="332">30</text>
<text x="53.1" y="337.1">19</text>
<text x="66" y="337.1">20</text>
<text x="137" y="337.1">11</text>
<text x="142.2" y="338.7">TX_ER</text>
<text x="156.9" y="338.7">GND10</text>
<text x="167.6" y="337.1">31</text>
<text x="26.7" y="343.8">MIITXCLK</text>
<text x="53.1" y="342.2">21</text>
<text x="53.1" y="347.2">23</text>
<text x="66" y="342.2">22</text>
<text x="66" y="347.2">24</text>
<text x="102.9" y="343.8">MIITXCLK</text>
<text x="137" y="342.2">12</text>
<text x="137" y="347.2">13</text>
<text x="142.2" y="343.8">TX_CLK</text>
<text x="156.9" y="343.8">GND11</text>
<text x="167.6" y="342.2">32</text>
<text x="167.6" y="347.2">33</text>
<text x="29.9" y="348.9">ETXEN</text>
<text x="30.1" y="353.9">ETXD0</text>
<text x="53.1" y="352.3">25</text>
<text x="66" y="352.3">26</text>
<text x="106.1" y="348.9">ETXEN</text>
<text x="106.3" y="353.9">ETXD0</text>
<text x="137" y="352.3">14</text>
<text x="142.2" y="353.9">TXD0</text>
<text x="142.2" y="348.9">TX_EN</text>
<text x="156.9" y="348.9">GND12</text>
<text x="156.9" y="353.9">GND13</text>
<text x="167.6" y="352.3">34</text>
<text x="30.1" y="359">ETXD1</text>
<text x="53.1" y="357.4">27</text>
<text x="66" y="357.4">28</text>
<text x="106.3" y="359">ETXD1</text>
<text x="137" y="357.4">15</text>
<text x="142.2" y="359">TXD1</text>
<text x="156.9" y="359">GND14</text>
<text x="167.6" y="357.4">35</text>
<text x="30.1" y="364.1">ETXD2</text>
<text x="53.1" y="362.5">29</text>
<text x="66" y="362.5">30</text>
<text x="106.3" y="364.1">ETXD2</text>
<text x="137" y="362.5">16</text>
<text x="142.2" y="364.1">TXD2</text>
<text x="156.9" y="364.1">GND15</text>
<text x="167.6" y="362.5">36</text>
<text x="30.1" y="369.2">ETXD3</text>
<text x="53.1" y="367.6">31</text>
<text x="66" y="367.6">32</text>
<text x="106.3" y="369.2">ETXD3</text>
<text x="137" y="367.6">17</text>
<text x="142.2" y="369.2">TXD3</text>
<text x="156.9" y="369.2">GND16</text>
<text x="167.6" y="367.6">37</text>
<text x="33" y="374.3">COL</text>
<text x="53.1" y="372.6">33</text>
<text x="53.1" y="377.7">35</text>
<text x="66" y="372.6">34</text>
<text x="66" y="377.7">36</text>
<text x="109.2" y="374.3">COL</text>
<text x="137" y="372.6">18</text>
<text x="137" y="377.7">19</text>
<text x="142.2" y="374.3">COL</text>
<text x="156.9" y="374.3">GND17</text>
<text x="167.6" y="372.6">38</text>
<text x="167.6" y="377.7">39</text>
<text x="261.6" y="377.7">R69</text>
<text x="20.8" y="379.3">MIICRS/HWAIT</text>
<text x="97" y="379.3">MIICRS/HWAIT</text>
<text x="137" y="382.8">20</text>
<text x="142.2" y="379.3">CRS</text>
<text x="156.9" y="379.3">GND18</text>
<text x="167.6" y="382.8">40</text>
<text x="261.6" y="380.3">0</text>
<text x="261.6" y="382.8">0805</text>
<text x="139.7" y="387.9">CON036</text>
<text x="142.2" y="384.4">VCC2</text>
<text x="158.5" y="384.4">VCC4</text>
<text x="139.7" y="390.4">DNP</text>
<text x="271.1" y="408.2">SHGND</text>
</g>
</svg>
